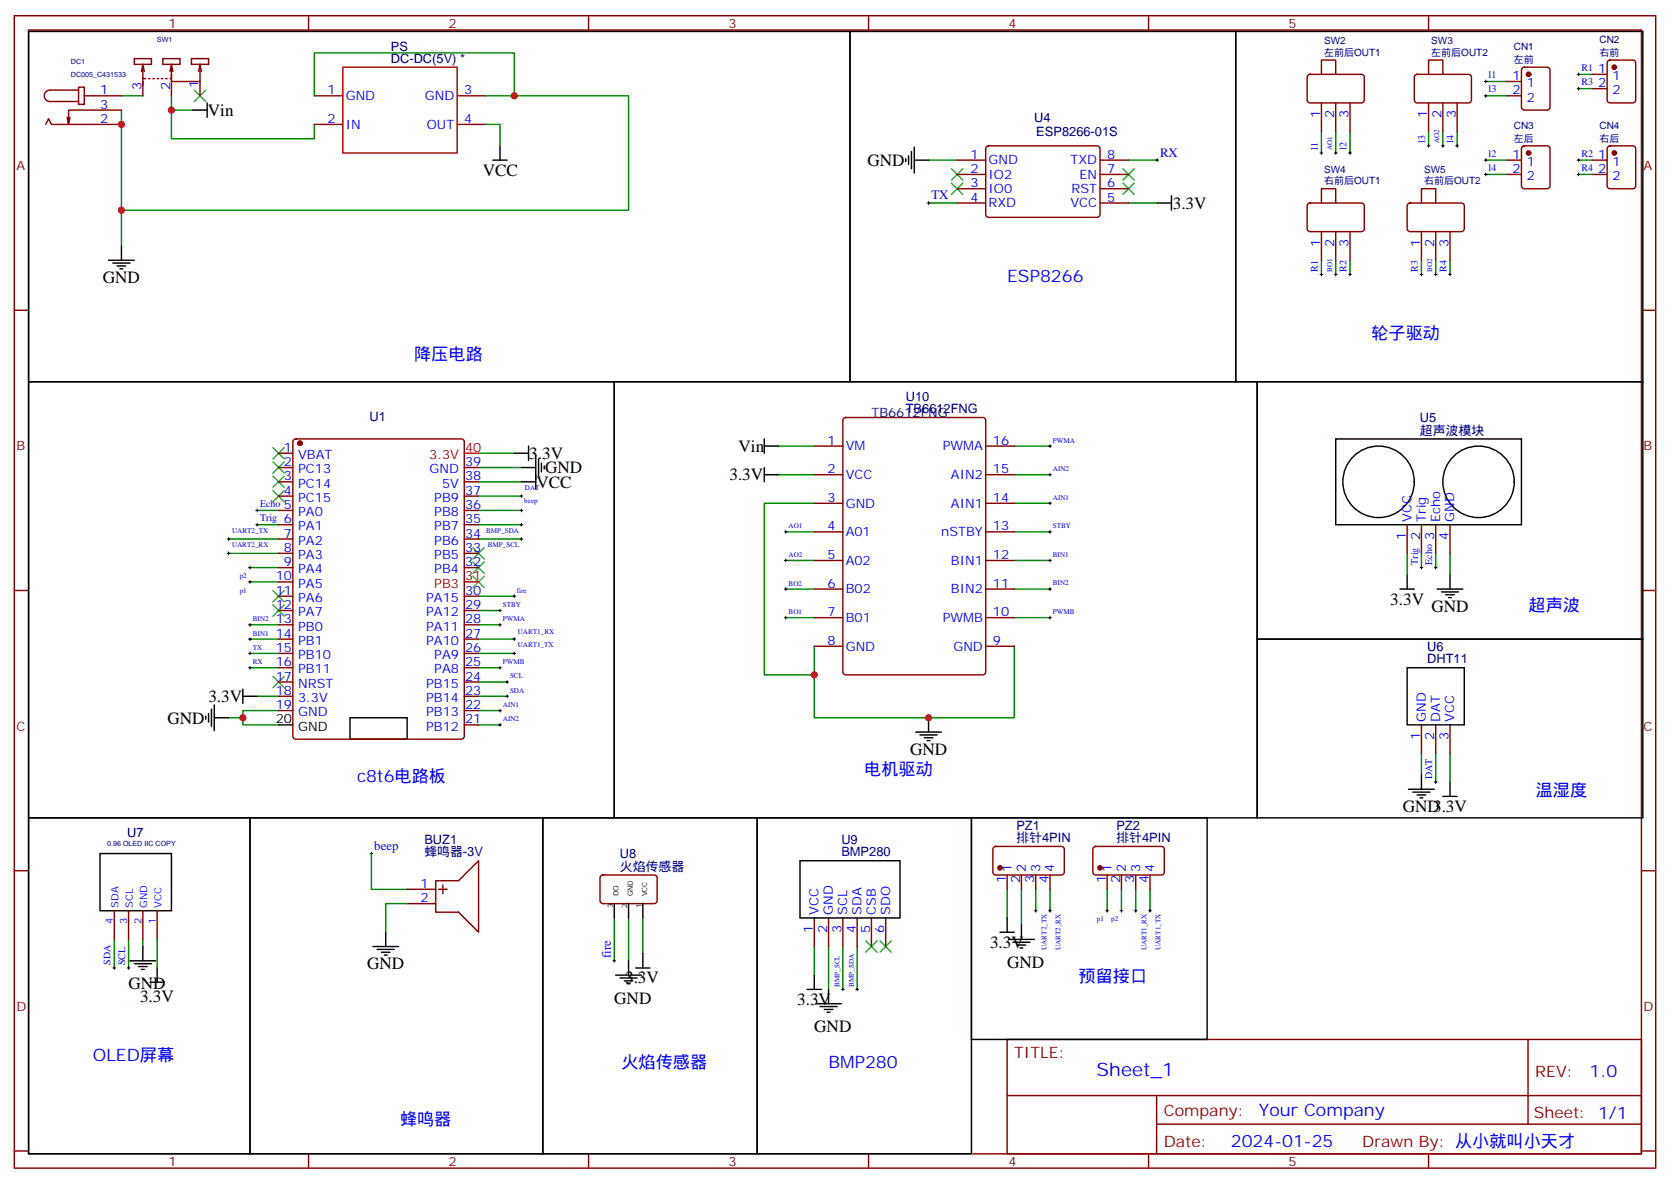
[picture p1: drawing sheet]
<svg xmlns="http://www.w3.org/2000/svg" width="412mm" height="292mm" viewBox="0 0 412 292" stroke-linecap="round" stroke-linejoin="round" font-family="sans-serif">
<g fill="none" stroke="#870000" stroke-width=".35">
<path d="M3.5 3.9h405.4v284.3h-405.4zM7.1 7.4h398.2v277.3h-398.2zM33.2 14.5h4.2v1.4h-4.2zM34.9 17.6l.4-1.7 .3 1.7M35.3 16.6v2.8h.7M35.3 19.2v4.4M36.7 19.4h.3M37.7 19.4h.4M38.8 19.4h.4M39.9 19.4h.3M40.2 14.5h4.2v1.4h-4.2zM40.9 19.4h.4"/>
<path d="M42 17.6l.3-1.7 .4 1.7M42.3 16.6v2.8h-.3M42.3 18.3v5.3M47.3 14.5h4.2v1.4h-4.2zM49.4 15.9v4.2h-7.1M49.4 15.9l.3 1.7M49.4 15.9l-.4 1.7M76.2 3.9v3.5M145.3 3.9v3.5M214.5 3.9v3.5M283.6 3.9v3.5M323 18.6l.5-.3h12.7a.71 .71 0 0 1 .7 .8v5.6a.76 .76 0 0 1-.7 .7h-12.7a.76 .76 0 0 1-.7-.7v-5.6z"/>
<path d="M326.3 18.3v-3.5h3.5v3.5M349.5 18.6l.5-.3h12.7a.71 .71 0 0 1 .7 .8v5.6a.76 .76 0 0 1-.7 .7h-12.7a.76 .76 0 0 1-.8-.7v-5.6zM352.8 18.3v-3.5h3.5v3.5M352.8 3.9v3.5M375.9 16.8l.5-.2h5.7a.71 .71 0 0 1 .7 .7v9.2a.76 .76 0 0 1-.7 .7h-5.7a.76 .76 0 0 1-.7-.7v-9.2zM393.3 18.3h3.6M397.1 15l.5-.2h5.6a.71 .71 0 0 1 .7 .7v9.2a.76 .76 0 0 1-.7 .7h-5.6a.76 .76 0 0 1-.7-.7v-9.2zM11.3 30.7l.7-1.4 .7 1.4h17.3M17.3 28.9l-.4 1.8M19.4 21.5h1.4v4.3h-1.4zM19.4 22.2h-7.1a1.41 1.41 0 0 0-1.4 1.4 1.41 1.41 0 0 0 1.4 1.4h7.1M20.8 23.6h9.2"/>
<path d="M30 27.2h-13.1v3.5l-.3-1.8M49.4 20.1v3.5M77.6 23.6h7.1M77.6 30.7h7.1M112.9 23.6h7M112.9 30.7h7M236.4 39.5h7M243.7 36.2l.4-.2h26.8a.71 .71 0 0 1 .7 .7v16.2a.76 .76 0 0 1-.7 .7h-26.8a.76 .76 0 0 1-.7-.7v-16.2zM271.6 39.5h7.1M326.3 25.4v7.1M329.8 25.4v7.1M333.4 25.4v7.1"/>
<path d="M352.8 25.4v7.1M356.3 25.4v7.1M359.8 25.4v7.1M372.2 23.6h3.5M372.2 39.5h3.5M372.2 20.1h3.5M375.9 36.2l.5-.2h5.7a.71 .71 0 0 1 .7 .7v9.2a.76 .76 0 0 1-.7 .7h-5.7a.76 .76 0 0 1-.7-.7v-9.2zM393.3 39.5h3.6M393.3 21.9h3.6M397.1 36.2l.5-.2h5.6a.71 .71 0 0 1 .7 .7v9.2a.76 .76 0 0 1-.7 .7h-5.6a.76 .76 0 0 1-.7-.7v-9.2zM236.4 43h7M236.4 46.6h7"/>
<path d="M236.4 50.1h7M271.6 43h7.1M271.6 46.6h7.1M271.6 50.1h7.1M323 50.3l.5-.2h12.7a.71 .71 0 0 1 .7 .7v5.6a.76 .76 0 0 1-.7 .8h-12.7a.76 .76 0 0 1-.7-.8v-5.6zM326.3 50.1v-3.5h3.5v3.5M326.3 57.2v7M329.8 57.2v7M333.4 57.2v7M347.7 50.3l.5-.2h12.7a.71 .71 0 0 1 .7 .7v5.6a.76 .76 0 0 1-.7 .8h-12.7a.76 .76 0 0 1-.7-.8v-5.6zM351 50.1v-3.5h3.5v3.5M351 57.2v7"/>
<path d="M354.5 57.2v7M358.1 57.2v7M372.2 43h3.5M393.3 43h3.6M3.5 76.6h3.6M405.3 76.6h3.6M68.8 115.4h3.5M68.8 118.9h3.5M68.8 111.8h3.5M72.6 108.5l.4-.2h40.9a.71 .71 0 0 1 .8 .7v72.7a.76 .76 0 0 1-.8 .7h-40.9a.76 .76 0 0 1-.7-.7v-72.7zM114.7 115.4h3.5M114.7 118.9h3.5"/>
<path d="M201.1 110.1h7M201.1 117.1h7M208.4 103.2l.4-.2h33.9a.71 .71 0 0 1 .7 .7v62.1a.76 .76 0 0 1-.7 .7h-33.9a.76 .76 0 0 1-.7-.7v-62.1zM243.4 110.1h7.1M243.4 117.1h7.1M68.8 122.4h3.5M68.8 125.9h3.5M68.8 129.5h3.5M68.8 133h3.5M68.8 136.5h3.5M114.7 122.4h3.5M114.7 125.9h3.5"/>
<path d="M114.7 129.5h3.5M114.7 133h3.5M114.7 136.5h3.5M201.1 124.2h7M201.1 131.2h7M201.1 138.3h7M243.4 124.2h7.1M243.4 131.2h7.1M243.4 138.3h7.1M347.5 129.5v7M351 129.5v7M354.5 129.5v7"/>
<path d="M358.1 129.5v7M3.5 145.7h3.6M68.8 140.1h3.5M68.8 147.1h3.5M68.8 150.6h3.5M68.8 154.2h3.5M68.8 157.7h3.5M68.8 143.6h3.5M114.7 140.1h3.5M114.7 147.1h3.5M114.7 150.6h3.5M114.7 154.2h3.5"/>
<path d="M114.7 157.7h3.5M201.1 145.3h7M201.1 152.4h7M201.1 159.5h7M243.4 145.3h7.1M243.4 152.4h7.1M243.4 159.5h7.1M405.3 145.7h3.6M68.8 161.2h3.5M68.8 164.7h3.5M68.8 168.3h3.5M68.8 171.8h3.5"/>
<path d="M68.8 175.3h3.5M114.7 161.2h3.5M114.7 164.7h3.5M114.7 168.3h3.5M114.7 171.8h3.5M114.7 175.3h3.5M114.7 178.9h3.5M351 178.9v7M354.5 178.9v7M358.1 178.9v7M3.5 214.8h3.6M100.5 219.4h7.1"/>
<path d="M107.6 217.3h5.6l5-4.9v17.6l-5-4.9h-5.6zM108.3 219.4h2.1M109.4 218.4v2.1M148.4 216.1l.5-.2h12.7a.71 .71 0 0 1 .7 .7v5.7a.76 .76 0 0 1-.7 .7h-12.7a.76 .76 0 0 1-.7-.7v-5.7zM245.4 209.1l.5-.3h16.2a.71 .71 0 0 1 .7 .8v5.6a.76 .76 0 0 1-.7 .7h-16.2a.76 .76 0 0 1-.7-.7v-5.6zM248.7 215.9v3.5M252.2 215.9v3.5M255.8 215.9v3.5M259.3 215.9v3.5M270.1 209.1l.5-.3h16.2a.71 .71 0 0 1 .7 .8v5.6a.76 .76 0 0 1-.7 .7h-16.2a.76 .76 0 0 1-.7-.7v-5.6zM273.4 215.9v3.5M276.9 215.9v3.5"/>
<path d="M280.5 215.9v3.5M284 215.9v3.5M405.3 214.8h3.6M28.2 224.7v7.1M31.7 224.7v7.1M35.3 224.7v7.1M38.8 224.7v7.1M100.5 223h7.1M201.1 226.5v7M204.6 226.5v7M208.1 226.5v7M211.7 226.5v7"/>
<path d="M215.2 226.5v7M218.7 226.5v7M248.7 256.5h156.6v28.2h-156.6zM377.3 256.5v20.9M248.7 270.3h156.5M285.6 277.4h119.6M285.6 270.3v14.1M3.5 284h3.6M76.2 284.7v3.5M145.3 284.7v3.5M214.5 284.7v3.5M283.6 284.7v3.5"/>
<path d="M352.8 284.7v3.5M405.3 284h3.6"/>
</g>
<g fill="none" stroke="#000" stroke-width=".35">
<path d="M7.1 7.8h202.8v86.4h-202.8zM209.9 7.8h95.3v86.4h-95.3zM305.2 7.8h100.5v86.4h-100.5zM47.6 27.2h3.6M51.2 25.4v3.5M121.7 39.5h3.5M123.5 36v3.5M223.7 39.2v.7M224.4 38.5v2.1M225.1 37.4v4.2M225.8 39.5h3.5M225.8 36.3v6.4"/>
<path d="M285.8 50.1h3.5M289.3 48.3v3.6M26.8 64.2h6.4M27.9 64.9h4.2M28.9 65.6h2.1M29.6 66.3h.7M30 60.7v3.5M7.1 94.2h144.6v107.6h-144.6zM151.7 94.2h158.7v107.6h-158.7zM310.4 94.2h95.3v63.5h-95.3zM127 111.8h3.5M128.8 115.4h3.5"/>
<path d="M128.8 118.9h3.5M130.5 110.1v3.5M132.3 112.2v8.5M133 113.2v4.3M133.7 114.3v2.1M134.4 115v.7M188.7 110.1h3.6M188.7 108.3v3.5M188.7 115.4v3.5M188.7 117.1h3.6M329.8 108.3h45.9v21.2h-45.9zM310.4 157.7h95.3v44.1h-95.3z"/>
<path d="M345.7 145.3h3.5M347.5 141.8v3.5M354.9 145.3h6.3M356 146.1h4.2M357 146.8h2.1M357.7 147.5h.7M358.1 141.8v3.5M50.8 176.7v.7M51.5 176v2.2M52.2 175v4.2M52.9 177.1h3.5M52.9 173.9v6.4"/>
<path d="M60 171.8h3.5M60 170v3.6M68.8 178.9h3.5M86.4 177.1h14.1v5.3h-14.1zM229.3 177.1v3.5M347.5 164.7h14.1v14.2h-14.1zM226.1 180.6h6.4M227.2 181.3h4.2M228.2 182h2.2M229 182.7h.7M347.8 194.7h6.4M348.9 195.4h4.2"/>
<path d="M350 196.1h2.1M350.7 196.9h.7M351 191.2v3.5M356.3 196.5h3.5M358.1 193v3.5M7.1 201.8h54.6v82.9h-54.6zM24.7 210.6h17.6v14.1h-17.6zM61.7 201.8h72.4v82.9h-72.4zM134.1 201.8h52.9v82.9h-52.9zM187 201.8h52.9v82.9h-52.9zM197.6 212.4h24.6v14.1h-24.6zM239.9 201.8h58.2v54.7h-58.2z"/>
<path d="M32.1 237.1h6.4M33.2 237.8h4.2M34.2 238.5h2.1M34.9 239.2h.7M35.3 233.5v3.6M38.8 238.8v3.6M92.1 233.5h6.3M93.1 234.2h4.3M94.2 235h2.1M94.9 235.7h.7M95.2 230v3.5M151.7 223v3.5"/>
<path d="M155.2 223v3.5M155.2 237.1v3.5M157 238.8h3.5M158.7 223v3.5M158.7 235.3v3.5M246.9 230h3.6M248.7 226.5v3.5M249.1 231.8h6.3M250.1 232.5h4.3M251.2 233.2h2.1M251.9 233.9h.7M252.2 228.2v3.6"/>
<path d="M37 242.4h3.6M152 240.6h6.4M153.1 241.3h4.2M154.2 242h2.1M154.9 242.7h.7M199.3 244.1h3.5M201.1 240.6v3.5M201.4 247.7h6.4M202.5 248.4h4.2M203.6 249.1h2.1M204.3 249.8h.7M204.6 244.1v3.6"/>
<circle cx="340.4" cy="118.9" r="8.8"/>
<circle cx="365.1" cy="118.9" r="8.8"/>
</g>
<g fill="none" stroke="#008700" stroke-width=".35">
<path d="M389.8 18.3h3.5M30 23.6h5.3M30 27.2v33.5M42.3 23.6v10.6h35.3v-3.5M42.3 27.2h5.3M77.6 23.6v-10.5h49.4v10.5M119.9 23.6h35.3v28.3h-125.2M119.9 30.7h3.6v5.3M229.3 39.5h7.1M278.7 39.5h7.1M326.3 32.5v5.2M329.8 32.5v5.2"/>
<path d="M333.4 32.5v5.2M352.8 32.5v3.5M356.3 32.5v3.5M359.8 32.5v3.5M366.9 23.6h5.3M366.9 39.5h5.3M366.9 20.1h5.3M389.8 21.9h3.5M389.8 39.5h3.5M229.3 50.1h7.1M278.7 50.1h7.1M366.9 43h5.3"/>
<path d="M389.8 43h3.5M326.3 64.2v3.5M329.8 64.2v3.5M333.4 64.2v3.5M351 64.2v3.5M354.5 64.2v3.5M358.1 64.2v3.5M118.2 111.8h8.8M118.2 115.4h10.6M118.2 118.9h10.6M192.3 110.1h8.8M192.3 117.1h8.8"/>
<path d="M250.5 110.1h8.8M250.5 117.1h8.8M56.4 136.5h12.4M56.4 133h12.4M63.5 129.5h5.3M63.5 125.9h5.3M118.2 133h10.6M118.2 129.5h10.6M118.2 125.9h10.6M118.2 122.4h10.6M194 138.3h7.1M194 131.2h7.1"/>
<path d="M201.1 124.2h-12.4v42.3h12.4M250.5 138.3h8.8M250.5 131.2h8.8M250.5 124.2h8.8M347.5 136.5v5.3M351 136.5v3.6M354.5 136.5v3.6M358.1 136.5v5.3M61.7 143.6h7.1M61.7 157.7h7.1M61.7 140.1h7.1M61.7 154.2h7.1"/>
<path d="M118.2 157.7h8.8M118.2 150.6h5.3M118.2 147.1h8.8M118.2 154.2h5.3M194 145.3h7.1M194 152.4h7.1M201.1 159.5v17.6h49.4v-17.6M250.5 145.3h8.8M250.5 152.4h8.8M60 177.1v1.8h8.8M61.7 161.2h7.1M61.7 164.7h7.1"/>
<path d="M63.5 171.8h5.3M68.8 175.3h-8.8v1.8h-3.6M118.2 161.2h8.8M118.2 168.3h7M118.2 171.8h7M118.2 164.7h5.3M118.2 178.9h5.3M118.2 175.3h5.3M351 185.9v5.3M354.5 185.9v7.1M358.1 185.9v7.1M91.7 210.6v8.8h8.8"/>
<path d="M248.7 219.4v7.1M252.2 219.4v8.8M255.8 219.4v5.3M259.3 219.4v5.3M273.4 219.4v5.3M276.9 219.4v5.3M280.5 219.4v5.3M284 219.4v5.3M28.2 231.8v7M31.7 231.8v7M35.3 231.8v1.7M38.8 231.8v7"/>
<path d="M100.5 223h-5.3v7M151.7 226.5v10.6M155.2 226.5v10.6M158.7 226.5v8.8M201.1 233.5v7.1M204.6 233.5v10.6M208.1 233.5v10.6M211.7 233.5v10.6"/>
</g>
<g fill="none" stroke="#000" stroke-width=".25">
<path d="M366.9 19.8v.7M389.5 18.3h.7M389.8 18v.7M285.4 39.5h.7M285.8 39.2v.7M326 37.7h.7M326.3 37.4v.7M329.5 37.7h.7M329.8 37.4v.7M333 37.7h.7M333.4 37.4v.7M352.4 36h.7"/>
<path d="M352.8 35.6v.7M356 36h.7M356.3 35.6v.7M359.5 36h.7M359.8 35.6v.7M366.5 39.5h.7M366.5 23.6h.7M366.5 20.1h.7M366.9 23.3v.7M366.9 39.2v.7M389.5 21.9h.7M389.5 39.5h.7"/>
<path d="M389.8 21.5v.7M389.8 39.2v.7M229 50.1h.7M229.3 49.7v.7M366.5 43h.7M366.9 42.7v.7M389.5 43h.7M389.8 42.7v.7M326 67.7h.7M326.3 67.4v.7M329.5 67.7h.7M329.8 67.4v.7"/>
<path d="M333 67.7h.7M333.4 67.4v.7M350.7 67.7h.7M351 67.4v.7M354.2 67.7h.7M354.5 67.4v.7M357.7 67.7h.7M358.1 67.4v.7M258.9 117.1h.7M258.9 110.1h.7M259.3 109.7v.7M259.3 116.8v.7"/>
<path d="M56.1 136.5h.7M56.1 133h.7M56.4 132.6v.8M56.4 136.2v.7M61.7 139.7v.7M63.1 129.5h.8M63.1 125.9h.8M63.5 125.6v.7M63.5 129.1v.7M128.4 133h.7M128.4 129.5h.7M128.4 125.9h.7"/>
<path d="M128.4 122.4h.7M128.8 122.1v.7M128.8 125.6v.7M128.8 129.1v.7M128.8 132.6v.8M193.7 138.3h.7M193.7 131.2h.7M194 130.9v.7M194 137.9v.7M258.9 138.3h.7M258.9 131.2h.7M258.9 124.2h.7"/>
<path d="M259.3 123.8v.7M259.3 130.9v.7M259.3 137.9v.7M351 139.7v.7M354.5 139.7v.7M61.4 143.6h.7M61.4 157.7h.7M61.4 140.1h.7M61.4 154.2h.7M61.7 143.2v.7M61.7 153.8v.7M61.7 157.3v.7"/>
<path d="M123.1 150.6h.7M123.1 154.2h.7M123.5 150.3v.7M123.5 153.8v.7M126.6 157.7h.8M126.6 147.1h.8M127 146.8v.7M127 157.3v.7M193.7 145.3h.7M193.7 152.4h.7M194 145v.7M194 152v.8"/>
<path d="M258.9 145.3h.7M258.9 152.4h.7M259.3 145v.7M259.3 152v.8M350.7 140.1h.7M354.2 140.1h.7M61.4 161.2h.7M61.4 164.7h.7M61.7 160.9v.7M61.7 164.4v.7M123.1 164.7h.7M123.1 178.9h.7"/>
<path d="M123.1 175.3h.7M123.5 164.4v.7M123.5 175v.7M123.5 178.5v.7M124.9 168.3h.7M124.9 171.8h.7M125.2 167.9v.7M125.2 171.5v.7M126.6 161.2h.8M127 160.9v.7M354.2 193h.7M354.5 192.6v.7"/>
<path d="M91.4 210.6h.7M91.7 210.3v.7M27.9 238.8h.7M28.2 238.5v.7M31.4 238.8h.7M31.7 238.5v.7M151.3 237.1h.7M151.7 236.7v.7M255.4 224.7h.7M255.8 224.4v.7M258.9 224.7h.7M259.3 224.4v.7"/>
<path d="M273 224.7h.8M273.4 224.4v.7M276.6 224.7h.7M276.9 224.4v.7M280.1 224.7h.7M280.5 224.4v.7M283.6 224.7h.7M284 224.4v.7M207.8 244.1h.7M208.1 243.8v.7M211.3 244.1h.7M211.7 243.8v.7"/>
</g>
<g fill="#870000" stroke="#870000" stroke-width=".35">
<circle cx="246.9" cy="214.1" r=".53"/>
<circle cx="271.6" cy="214.1" r=".53"/>
<circle cx="398.6" cy="37.7" r=".53"/>
<circle cx="377.5" cy="37.7" r=".53"/>
<circle cx="398.6" cy="16.6" r=".53"/>
<circle cx="377.5" cy="18.3" r=".53"/>
<circle cx="74.1" cy="109.4" r=".53"/>
</g>
<g fill="none" stroke="#3c3" stroke-width=".35">
<path d="M48 22.2l2.8 2.8M50.8 22.2l-2.8 2.8M234.9 45.2l2.9 2.8M234.9 41.6l2.9 2.9M237.8 45.2l-2.9 2.8M237.8 41.6l-2.9 2.9M277.3 45.2l2.8 2.8M277.3 41.6l2.8 2.9M280.1 45.2l-2.8 2.8M280.1 41.6l-2.8 2.9M67.4 110.4l2.8 2.8M67.4 113.9l2.8 2.9"/>
<path d="M67.4 117.5l2.8 2.8M70.2 110.4l-2.8 2.8M70.2 113.9l-2.8 2.9M70.2 117.5l-2.8 2.8M67.4 121l2.8 2.8M70.2 121l-2.8 2.8M116.8 135.1l2.8 2.8M116.8 138.6l2.8 2.9M119.6 135.1l-2.8 2.8M119.6 138.6l-2.8 2.9M67.4 145.7l2.8 2.8M67.4 149.2l2.8 2.8"/>
<path d="M70.2 145.7l-2.8 2.8M70.2 149.2l-2.8 2.8M116.8 142.2l2.8 2.8M119.6 142.2l-2.8 2.8M67.4 166.9l2.8 2.8M70.2 166.9l-2.8 2.8M213.8 232.1l2.8 2.9M216.6 232.1l-2.8 2.9M217.3 232.1l2.8 2.9M220.1 232.1l-2.8 2.9"/>
</g>
<path d="M114.7 111.8h3.5M114.7 143.6h3.5" fill="none" stroke="#f00" stroke-width=".35"/>
<path d="M84.7 16.6h28.2v21.1h-28.2z" fill="none" stroke="#c00" stroke-width=".35"/>
<g fill="#c00">
<circle cx="42.3" cy="27.2" r=".88"/>
<circle cx="30" cy="30.7" r=".88"/>
<circle cx="60" cy="177.1" r=".88"/>
<circle cx="30" cy="51.9" r=".88"/>
<circle cx="127" cy="23.6" r=".88"/>
<circle cx="201.1" cy="166.5" r=".88"/>
<circle cx="229.3" cy="177.1" r=".88"/>
</g>
<text font-size="4.6" fill="#00f" x="270.8" y="265.5">Sheet_1</text>
<g font-size="4.2">
<text x="51.3" y="28.6">Vin</text>
<text x="214.2" y="41">GND</text>
<text x="119.2" y="43.5">VCC</text>
<text x="289.6" y="51.5">3.3V</text>
<text x="25.4" y="69.9">GND</text>
<text x="130.7" y="113.2">3.3V</text>
<text x="182.4" y="111.5">Vin</text>
<text x="134.6" y="116.8">GND</text>
<text x="180.1" y="118.5">3.3V</text>
<text x="132.5" y="120.3">VCC</text>
<text x="343.3" y="149.3">3.3V</text>
<text x="353.5" y="151">GND</text>
<text x="51.4" y="173.2">3.3V</text>
<text x="41.4" y="178.6">GND</text>
<text x="224.7" y="186.3">GND</text>
<text x="346.4" y="200.4">GND3.3V</text>
<text x="244.5" y="234">3.3V</text>
<text x="90.7" y="239.2">GND</text>
<text x="248.7" y="238.8">GND</text>
<text x="31.7" y="244.1">GND</text>
<text x="154.4" y="242.5">3.3V</text>
<text x="34.6" y="247.3">3.3V</text>
<text x="151.7" y="247.7">GND</text>
<text x="196.9" y="248.1">3.3V</text>
<text x="201.1" y="254.7">GND</text>
</g>
<g font-size="4.2" fill="#00f">
<text x="248.7" y="69.5">ESP8266</text>
<text x="338.7" y="83.6">轮子驱动</text>
<text x="102.3" y="88.9">降压电路</text>
<text x="377.5" y="150.6">超声波</text>
<text x="213.4" y="191.2">电机驱动</text>
<text x="88.2" y="193">c8t6电路板</text>
<text x="379.2" y="196.5">温湿度</text>
<text x="266.3" y="242.4">预留接口</text>
<text x="22.9" y="261.8">OLED屏幕</text>
<text x="153.5" y="263.5">火焰传感器</text>
<text x="204.6" y="263.5">BMP280</text>
<text x="392.5" y="265.7">1.0</text>
<text x="310.9" y="275.3">Your Company</text>
<text x="98.8" y="277.6">蜂鸣器</text>
<text x="304" y="283.1">2024-01-25</text>
</g>
<g font-size="3.9" fill="#800">
<text x="250.5" y="261.1">TITLE:</text>
<text x="379.1" y="265.7">REV:</text>
<text x="287.4" y="275.3">Company:</text>
<text x="378.7" y="275.9">Sheet: 1/1</text>
<text x="287.4" y="282.9">Date:</text>
<text x="336.4" y="283">Drawn By: 从小就叫小天才</text>
</g>
<g font-size="3.2" fill="#800">
<text x="41.6" y="6.9">1</text>
<text x="110.8" y="6.9">2</text>
<text x="179.9" y="6.9">3</text>
<text x="249.1" y="6.9">4</text>
<text x="318.2" y="6.9">5</text>
<text x="4.1" y="42">A</text>
<text x="405.9" y="42">A</text>
<text x="4.1" y="111.1">B</text>
<text x="405.9" y="111.1">B</text>
<text x="4.1" y="180.3">C</text>
<text x="405.9" y="180.3">C</text>
<text x="4.1" y="249.4">D</text>
<text x="405.9" y="249.4">D</text>
<text x="41.6" y="287.7">1</text>
<text x="110.8" y="287.7">2</text>
<text x="179.9" y="287.7">3</text>
<text x="249.1" y="287.7">4</text>
<text x="318.2" y="287.7">5</text>
</g>
<g font-size="3.2" fill="#000080">
<text x="96.5" y="15.5">DC-DC(5V) *</text>
<text x="96.5" y="12.5">PS</text>
<text x="255.4" y="30.1">U4</text>
<text x="255.9" y="33.6">ESP8266-01S</text>
<text x="223.7" y="102">TB6612FNG</text>
<text x="223.7" y="98.9">U10</text>
<text x="91.2" y="103.8">U1</text>
<text x="215.2" y="103">TB6612FNG</text>
<text x="350.6" y="107.2">超声波模块</text>
<text x="350.6" y="104.1">U5</text>
<text x="352.4" y="160.6">U6</text>
<text x="352.4" y="163.7">DHT11</text>
<text x="31.4" y="206.4">U7</text>
<text x="104.8" y="208.2">BUZ1</text>
<text x="207.8" y="208.2">U9</text>
<text x="251" y="207.8">排针4PIN</text>
<text x="251" y="204.7">PZ1</text>
<text x="275.7" y="207.8">排针4PIN</text>
<text x="275.7" y="204.7">PZ2</text>
<text x="104.8" y="211.3">蜂鸣器-3V</text>
<text x="153.1" y="214.8">火焰传感器</text>
<text x="153.1" y="211.7">U8</text>
<text x="207.8" y="211.3">BMP280</text>
</g>
<g font-size="3.2" fill="#00f">
<text x="394.7" y="18">1</text>
<text x="24.7" y="23.3">1</text>
<text x="34.9" y="22.1" transform="rotate(-90 34.9 22.1)">3</text>
<text x="42" y="22.1" transform="rotate(-90 42 22.1)">2</text>
<text x="49" y="21.8" transform="rotate(-90 49 21.8)">1</text>
<text x="80.9" y="23.3">1</text>
<text x="114.7" y="23.3">3</text>
<text x="373.5" y="19.8">1</text>
<text x="373.5" y="23.3">2</text>
<text x="377" y="21.5">1</text>
<text x="394.7" y="21.5">2</text>
<text x="398.2" y="19.8">1</text>
<text x="398.2" y="23.3">2</text>
<text x="24.7" y="26.8">3</text>
<text x="85.4" y="24.7">GND</text>
<text x="104.9" y="24.7">GND</text>
<text x="326" y="29.2" transform="rotate(-90 326 29.2)">1</text>
<text x="329.5" y="29.2" transform="rotate(-90 329.5 29.2)">2</text>
<text x="333" y="29.2" transform="rotate(-90 333 29.2)">3</text>
<text x="352.4" y="29.2" transform="rotate(-90 352.4 29.2)">1</text>
<text x="356" y="29.2" transform="rotate(-90 356 29.2)">2</text>
<text x="359.5" y="29.2" transform="rotate(-90 359.5 29.2)">3</text>
<text x="377" y="25">2</text>
<text x="24.7" y="30.3">2</text>
<text x="80.9" y="30.3">2</text>
<text x="85.4" y="31.8">IN</text>
<text x="105.4" y="31.8">OUT</text>
<text x="114.7" y="30.3">4</text>
<text x="239.6" y="39.2">1</text>
<text x="244.1" y="40.6">GND</text>
<text x="264.4" y="40.6">TXD</text>
<text x="273.4" y="39.2">8</text>
<text x="286.5" y="38.6">RX</text>
<text x="373.5" y="39.2">1</text>
<text x="377" y="40.9">1</text>
<text x="394.7" y="39.2">1</text>
<text x="398.2" y="40.9">1</text>
<text x="239.6" y="42.7">2</text>
<text x="239.6" y="46.2">3</text>
<text x="244.1" y="44.1">IO2</text>
<text x="244.1" y="47.6">IO0</text>
<text x="264.6" y="47.6">RST</text>
<text x="266.6" y="44.1">EN</text>
<text x="273.4" y="46.2">6</text>
<text x="273.4" y="42.7">7</text>
<text x="373.5" y="42.7">2</text>
<text x="377" y="44.5">2</text>
<text x="394.7" y="42.7">2</text>
<text x="398.2" y="44.5">2</text>
<text x="230" y="49.2">TX</text>
<text x="239.6" y="49.7">4</text>
<text x="244.1" y="51.2">RXD</text>
<text x="264.3" y="51.2">VCC</text>
<text x="273.4" y="49.7">5</text>
<text x="326" y="60.9" transform="rotate(-90 326 60.9)">1</text>
<text x="329.5" y="60.9" transform="rotate(-90 329.5 60.9)">2</text>
<text x="333" y="60.9" transform="rotate(-90 333 60.9)">3</text>
<text x="350.7" y="60.9" transform="rotate(-90 350.7 60.9)">1</text>
<text x="354.2" y="60.9" transform="rotate(-90 354.2 60.9)">2</text>
<text x="357.7" y="60.9" transform="rotate(-90 357.7 60.9)">3</text>
<text x="70.1" y="111.5">1</text>
<text x="73.6" y="113.2">VBAT</text>
<text x="204.4" y="109.7">1</text>
<text x="208.8" y="111.1">VM</text>
<text x="232.8" y="111.1">PWMA</text>
<text x="245.2" y="109.7">16</text>
<text x="70.1" y="118.5">3</text>
<text x="70.1" y="115">2</text>
<text x="73.6" y="116.8">PC13</text>
<text x="106.1" y="116.8">GND</text>
<text x="114.8" y="115">39</text>
<text x="114.8" y="118.5">38</text>
<text x="204.4" y="116.8">2</text>
<text x="208.8" y="118.2">VCC</text>
<text x="234.8" y="118.2">AIN2</text>
<text x="245.2" y="116.8">15</text>
<text x="70.1" y="125.6">5</text>
<text x="70.1" y="122.1">4</text>
<text x="73.6" y="123.8">PC15</text>
<text x="73.6" y="120.3">PC14</text>
<text x="107.2" y="123.8">PB9</text>
<text x="109.2" y="120.3">5V</text>
<text x="114.8" y="122.1">37</text>
<text x="114.8" y="125.6">36</text>
<text x="204.4" y="123.8">3</text>
<text x="208.8" y="125.2">GND</text>
<text x="234.8" y="125.2">AIN1</text>
<text x="245.2" y="123.8">14</text>
<text x="70.1" y="129.1">6</text>
<text x="73.6" y="130.9">PA1</text>
<text x="73.6" y="127.4">PA0</text>
<text x="107.2" y="127.4">PB8</text>
<text x="107.2" y="130.9">PB7</text>
<text x="114.8" y="129.1">35</text>
<text x="204.4" y="130.9">4</text>
<text x="245.2" y="130.9">13</text>
<text x="348.5" y="128.8" transform="rotate(-90 348.5 128.8)">VCC</text>
<text x="352.1" y="128.8" transform="rotate(-90 352.1 128.8)">Trig</text>
<text x="355.6" y="128.8" transform="rotate(-90 355.6 128.8)">Echo</text>
<text x="359.1" y="128.8" transform="rotate(-90 359.1 128.8)">GND</text>
<text x="70.1" y="136.2">8</text>
<text x="70.1" y="132.6">7</text>
<text x="73.6" y="137.9">PA3</text>
<text x="73.6" y="134.4">PA2</text>
<text x="107.2" y="134.4">PB6</text>
<text x="107.2" y="137.9">PB5</text>
<text x="114.8" y="132.6">34</text>
<text x="114.8" y="136.2">33</text>
<text x="204.4" y="137.9">5</text>
<text x="208.8" y="132.3">A01</text>
<text x="232.5" y="132.3">nSTBY</text>
<text x="245.2" y="137.9">12</text>
<text x="347.1" y="133.2" transform="rotate(-90 347.1 133.2)">1</text>
<text x="350.7" y="133.2" transform="rotate(-90 350.7 133.2)">2</text>
<text x="354.2" y="133.2" transform="rotate(-90 354.2 133.2)">3</text>
<text x="357.7" y="133.2" transform="rotate(-90 357.7 133.2)">4</text>
<text x="68.1" y="143.2">10</text>
<text x="70.1" y="139.7">9</text>
<text x="73.6" y="141.5">PA4</text>
<text x="107.2" y="141.5">PB4</text>
<text x="114.8" y="139.7">32</text>
<text x="208.8" y="139.3">A02</text>
<text x="234.8" y="139.3">BIN1</text>
<text x="68.1" y="146.8">11</text>
<text x="73.6" y="148.5">PA6</text>
<text x="73.6" y="145">PA5</text>
<text x="105.2" y="148.5">PA15</text>
<text x="114.8" y="146.8">30</text>
<text x="204.4" y="145">6</text>
<text x="208.8" y="146.4">B02</text>
<text x="234.8" y="146.4">BIN2</text>
<text x="245.2" y="145">11</text>
<text x="68.1" y="153.8">13</text>
<text x="68.1" y="150.3">12</text>
<text x="73.6" y="155.6">PB0</text>
<text x="73.6" y="152">PA7</text>
<text x="105.2" y="152">PA12</text>
<text x="105.2" y="155.6">PA11</text>
<text x="114.8" y="150.3">29</text>
<text x="114.8" y="153.8">28</text>
<text x="204.4" y="152">7</text>
<text x="208.8" y="153.5">B01</text>
<text x="232.8" y="153.5">PWMB</text>
<text x="245.2" y="152">10</text>
<text x="68.1" y="160.9">15</text>
<text x="68.1" y="157.3">14</text>
<text x="73.6" y="159.1">PB1</text>
<text x="105.2" y="159.1">PA10</text>
<text x="114.8" y="157.3">27</text>
<text x="114.8" y="160.9">26</text>
<text x="204.4" y="159.1">8</text>
<text x="208.8" y="160.5">GND</text>
<text x="235.4" y="160.5">GND</text>
<text x="245.2" y="159.1">9</text>
<text x="68.1" y="167.9">17</text>
<text x="68.1" y="164.4">16</text>
<text x="73.6" y="166.2">PB11</text>
<text x="73.6" y="162.6">PB10</text>
<text x="107.2" y="162.6">PA9</text>
<text x="107.2" y="166.2">PA8</text>
<text x="114.8" y="164.4">25</text>
<text x="114.8" y="167.9">24</text>
<text x="68.1" y="171.5">18</text>
<text x="73.6" y="173.2">3.3V</text>
<text x="73.6" y="169.7">NRST</text>
<text x="105.2" y="169.7">PB15</text>
<text x="105.2" y="173.2">PB14</text>
<text x="114.8" y="171.5">23</text>
<text x="68.1" y="175">19</text>
<text x="73.6" y="176.7">GND</text>
<text x="105.2" y="176.7">PB13</text>
<text x="114.8" y="175">22</text>
<text x="114.8" y="178.5">21</text>
<text x="352.1" y="178.2" transform="rotate(-90 352.1 178.2)">GND</text>
<text x="355.6" y="178.2" transform="rotate(-90 355.6 178.2)">DAT</text>
<text x="359.1" y="178.2" transform="rotate(-90 359.1 178.2)">VCC</text>
<text x="105.2" y="180.3">PB12</text>
<text x="350.7" y="182.6" transform="rotate(-90 350.7 182.6)">1</text>
<text x="354.2" y="182.6" transform="rotate(-90 354.2 182.6)">2</text>
<text x="357.7" y="182.6" transform="rotate(-90 357.7 182.6)">3</text>
<text x="92.4" y="209.7">beep</text>
<text x="249.8" y="215.2" transform="rotate(-90 249.8 215.2)">1</text>
<text x="253.3" y="215.2" transform="rotate(-90 253.3 215.2)">2</text>
<text x="256.8" y="215.2" transform="rotate(-90 256.8 215.2)">3</text>
<text x="260.3" y="215.2" transform="rotate(-90 260.3 215.2)">4</text>
<text x="274.5" y="215.2" transform="rotate(-90 274.5 215.2)">1</text>
<text x="278" y="215.2" transform="rotate(-90 278 215.2)">2</text>
<text x="281.5" y="215.2" transform="rotate(-90 281.5 215.2)">3</text>
<text x="285" y="215.2" transform="rotate(-90 285 215.2)">4</text>
<text x="103.8" y="219.1">1</text>
<text x="248.4" y="217.9" transform="rotate(-90 248.4 217.9)">1</text>
<text x="251.9" y="217.9" transform="rotate(-90 251.9 217.9)">2</text>
<text x="255.4" y="217.9" transform="rotate(-90 255.4 217.9)">3</text>
<text x="258.9" y="217.9" transform="rotate(-90 258.9 217.9)">4</text>
<text x="273" y="217.9" transform="rotate(-90 273 217.9)">1</text>
<text x="276.6" y="217.9" transform="rotate(-90 276.6 217.9)">2</text>
<text x="280.1" y="217.9" transform="rotate(-90 280.1 217.9)">3</text>
<text x="283.6" y="217.9" transform="rotate(-90 283.6 217.9)">4</text>
<text x="103.8" y="222.6">2</text>
<text x="202.1" y="225.8" transform="rotate(-90 202.1 225.8)">VCC</text>
<text x="205.7" y="225.8" transform="rotate(-90 205.7 225.8)">GND</text>
<text x="209.2" y="225.8" transform="rotate(-90 209.2 225.8)">SCL</text>
<text x="212.7" y="225.8" transform="rotate(-90 212.7 225.8)">SDA</text>
<text x="216.3" y="225.8" transform="rotate(-90 216.3 225.8)">CSB</text>
<text x="219.8" y="225.8" transform="rotate(-90 219.8 225.8)">SDO</text>
<text x="200.7" y="230.3" transform="rotate(-90 200.7 230.3)">1</text>
<text x="204.3" y="230.3" transform="rotate(-90 204.3 230.3)">2</text>
<text x="207.8" y="230.3" transform="rotate(-90 207.8 230.3)">3</text>
<text x="211.3" y="230.3" transform="rotate(-90 211.3 230.3)">4</text>
<text x="214.8" y="230.3" transform="rotate(-90 214.8 230.3)">5</text>
<text x="218.4" y="230.3" transform="rotate(-90 218.4 230.3)">6</text>
<text x="150.8" y="236.4" transform="rotate(-90 150.8 236.4)">fire</text>
</g>
<g font-size="3.2" fill="#f00">
<text x="106" y="113.2">3.3V</text>
<text x="114.8" y="111.5">40</text>
<text x="114.8" y="143.2">31</text>
<text x="107.2" y="145">PB3</text>
</g>
<g font-size="3.2">
<text x="68.1" y="178.5">20</text>
<text x="73.6" y="180.3">GND</text>
</g>
<g font-size="2.5" fill="#000080">
<text x="327" y="10.8">SW2</text>
<text x="353.4" y="10.8">SW3</text>
<text x="395" y="10.6">CN2</text>
<text x="327" y="13.8">左前后OUT1</text>
<text x="353.4" y="13.8">左前后OUT2</text>
<text x="373.8" y="15.5">左前</text>
<text x="373.8" y="12.4">CN1</text>
<text x="395" y="13.8">右前</text>
<text x="373.8" y="34.9">左后</text>
<text x="373.8" y="31.8">CN3</text>
<text x="395" y="34.9">右后</text>
<text x="395" y="31.8">CN4</text>
<text x="327" y="45.5">右前后OUT1</text>
<text x="327" y="42.6">SW4</text>
<text x="351.7" y="45.5">右前后OUT2</text>
<text x="351.7" y="42.6">SW5</text>
</g>
<g font-size="2.5" fill="#00f">
<text x="390.5" y="17.5">R1</text>
<text x="367.6" y="22.8">l3</text>
<text x="367.6" y="19.2">l1</text>
<text x="390.5" y="21">R3</text>
<text x="351.9" y="35.3" transform="rotate(-90 351.9 35.3)">l3</text>
<text x="359" y="35.3" transform="rotate(-90 359 35.3)">l4</text>
<text x="325.4" y="37" transform="rotate(-90 325.4 37)">l1</text>
<text x="332.5" y="37" transform="rotate(-90 332.5 37)">l2</text>
<text x="367.6" y="38.6">l2</text>
<text x="390.5" y="38.6">R2</text>
<text x="367.6" y="42.2">l4</text>
<text x="390.5" y="42.2">R4</text>
<text x="325.4" y="67" transform="rotate(-90 325.4 67)">R1</text>
<text x="332.5" y="67" transform="rotate(-90 332.5 67)">R2</text>
<text x="350.1" y="67" transform="rotate(-90 350.1 67)">R3</text>
<text x="357.2" y="67" transform="rotate(-90 357.2 67)">R4</text>
<text x="64.2" y="125.1">Echo</text>
<text x="64.2" y="128.6">Trig</text>
<text x="350.1" y="139.3" transform="rotate(-90 350.1 139.3)">Trig</text>
<text x="353.7" y="139.3" transform="rotate(-90 353.7 139.3)">Echo</text>
<text x="353.7" y="192.3" transform="rotate(-90 353.7 192.3)">DAT</text>
<text x="29.3" y="224" transform="rotate(-90 29.3 224)">SDA</text>
<text x="32.8" y="224" transform="rotate(-90 32.8 224)">SCL</text>
<text x="36.3" y="224" transform="rotate(-90 36.3 224)">GND</text>
<text x="39.9" y="224" transform="rotate(-90 39.9 224)">VCC</text>
<text x="27.9" y="228.1" transform="rotate(-90 27.9 228.1)">4</text>
<text x="31.4" y="228.1" transform="rotate(-90 31.4 228.1)">3</text>
<text x="34.9" y="228.1" transform="rotate(-90 34.9 228.1)">2</text>
<text x="38.5" y="228.1" transform="rotate(-90 38.5 228.1)">1</text>
<text x="27.3" y="238" transform="rotate(-90 27.3 238)">SDA</text>
<text x="30.9" y="238.1" transform="rotate(-90 30.9 238.1)">SCL</text>
</g>
<g font-size="1.8" fill="#000080">
<text x="38.8" y="10.3">SW1</text>
<text x="17.5" y="15.8">DC1</text>
<text x="17.5" y="18.9">DC005_C431533</text>
<text x="26.5" y="208.8">0.96 OLED IIC COPY</text>
</g>
<g font-size="1.8" fill="#00f">
<text x="355.4" y="35.3" transform="rotate(-90 355.4 35.3)">AO2</text>
<text x="329" y="37" transform="rotate(-90 329 37)">AO1</text>
<text x="329" y="67" transform="rotate(-90 329 67)">BO1</text>
<text x="353.7" y="67" transform="rotate(-90 353.7 67)">BO2</text>
<text x="260" y="109.2">PWMA</text>
<text x="260" y="116.2">AIN2</text>
<text x="129.5" y="124">beep</text>
<text x="129.6" y="120.9">DAT</text>
<text x="260" y="123.3">AIN1</text>
<text x="57.3" y="131.6">UART2_TX</text>
<text x="120" y="131.6">BMP_SDA</text>
<text x="194.7" y="130.4">AO1</text>
<text x="260" y="130.4">STBY</text>
<text x="57.3" y="135.1">UART2_RX</text>
<text x="120.5" y="135">BMP_SCL</text>
<text x="194.7" y="137.4">AO2</text>
<text x="260" y="137.4">BIN1</text>
<text x="59.2" y="142.7">p2</text>
<text x="59.2" y="146.2">p1</text>
<text x="124.2" y="149.8">STBY</text>
<text x="127.6" y="146.4">fire</text>
<text x="194.7" y="144.5">BO2</text>
<text x="260" y="144.5">BIN2</text>
<text x="62.4" y="153.3">BIN2</text>
<text x="124.2" y="153.3">PWMA</text>
<text x="194.7" y="151.5">BO1</text>
<text x="260" y="151.5">PWMB</text>
<text x="62.4" y="156.8">BIN1</text>
<text x="62.4" y="160.3">TX</text>
<text x="127.8" y="159.7">UART1_TX</text>
<text x="127.9" y="156.3">UART1_RX</text>
<text x="62.4" y="163.9">RX</text>
<text x="124.2" y="163.9">PWMB</text>
<text x="125.9" y="167.4">SCL</text>
<text x="125.9" y="170.9">SDA</text>
<text x="124.2" y="178">AIN2</text>
<text x="124.2" y="174.4">AIN1</text>
<text x="270.9" y="227.4">p1</text>
<text x="274.4" y="227.4">p2</text>
<text x="258.4" y="234.4" transform="rotate(-90 258.4 234.4)">UART2_TX</text>
<text x="261.9" y="234.5" transform="rotate(-90 261.9 234.5)">UART2_RX</text>
<text x="283.1" y="234.5" transform="rotate(-90 283.1 234.5)">UART1_RX</text>
<text x="286.6" y="234.4" transform="rotate(-90 286.6 234.4)">UART1_TX</text>
<text x="207.3" y="243.5" transform="rotate(-90 207.3 243.5)">BMP_SCL</text>
<text x="210.8" y="243.5" transform="rotate(-90 210.8 243.5)">BMP_SDA</text>
</g>
<g font-size="1.8">
<text x="152.8" y="221.2" transform="rotate(-90 152.8 221.2)">DO</text>
<text x="156.3" y="221.2" transform="rotate(-90 156.3 221.2)">GND</text>
<text x="159.8" y="221.2" transform="rotate(-90 159.8 221.2)">VCC</text>
<text x="151.3" y="224.1" transform="rotate(-90 151.3 224.1)">3</text>
<text x="154.9" y="224.1" transform="rotate(-90 154.9 224.1)">2</text>
<text x="158.4" y="224.1" transform="rotate(-90 158.4 224.1)">1</text>
</g>
</svg>
